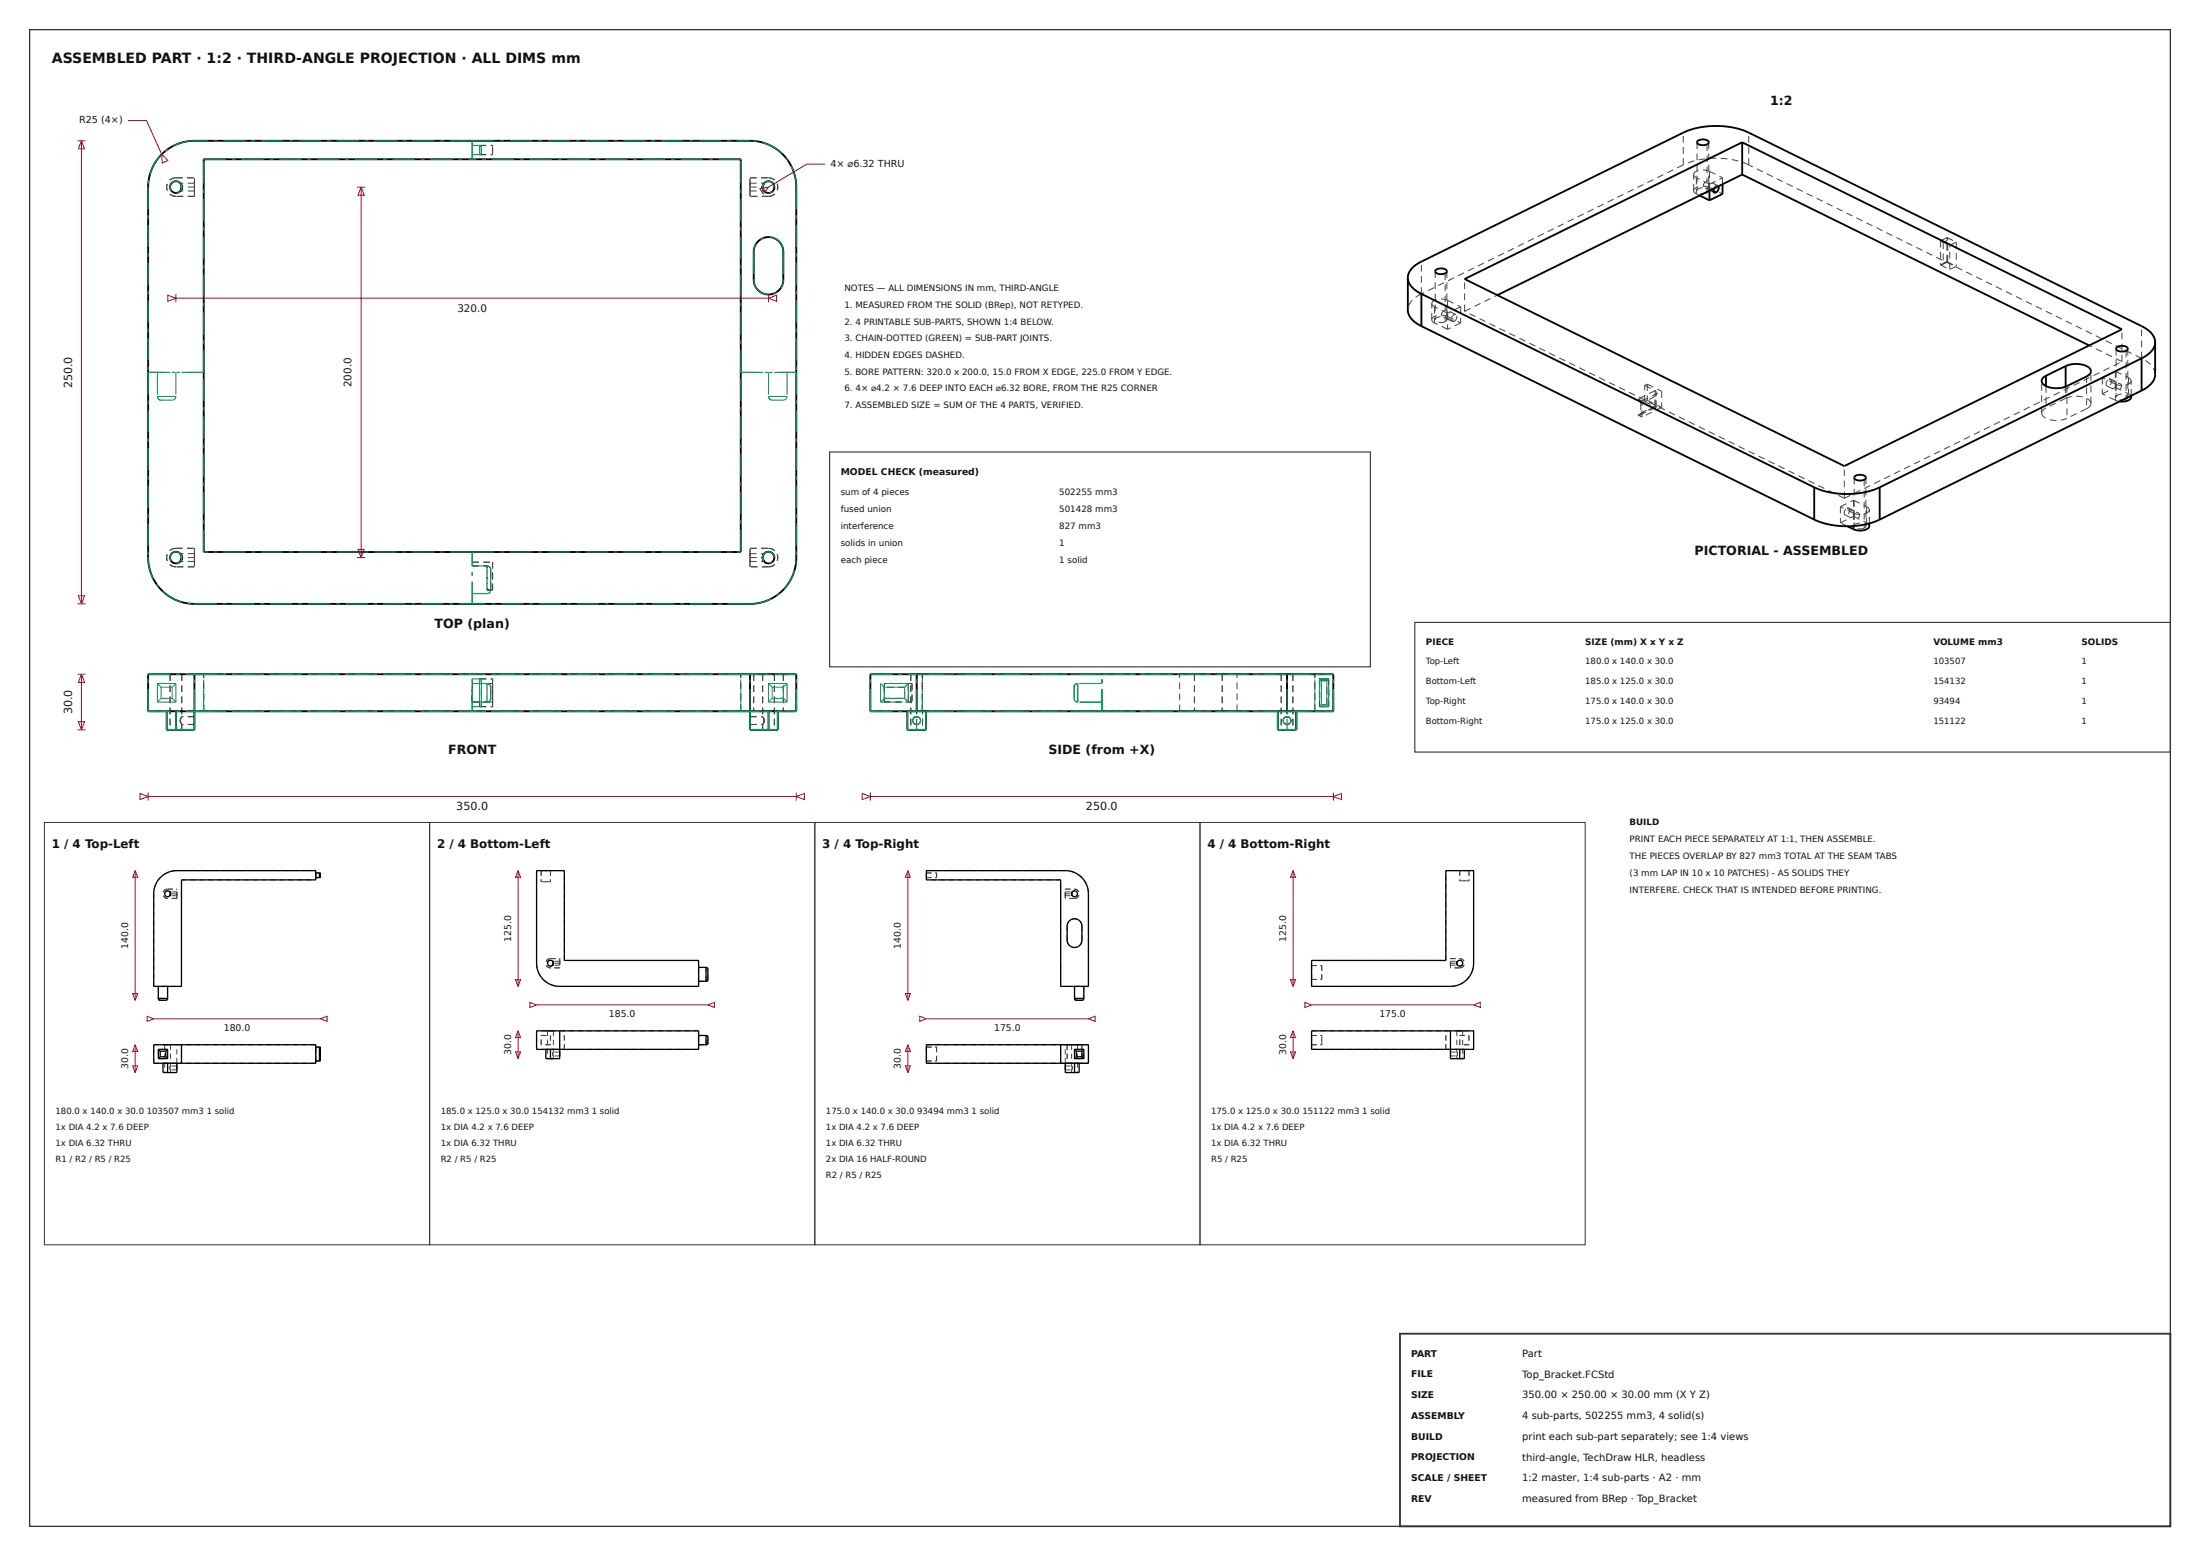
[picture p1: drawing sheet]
<svg xmlns="http://www.w3.org/2000/svg" width="594mm" height="420mm" viewBox="0 0 594 420" stroke-linecap="round" stroke-linejoin="round" font-family="sans-serif">
<g fill="none" stroke="#444" stroke-width=".27" stroke-dasharray="1.8 1.2" stroke-linecap="butt">
<path d="M52.5 38a12.5 12.5 0 0 0-12.5 12.5M129.5 39.2l.4 .2 .1 .3M129.5 39.2v2.5M129.5 39.2h3.5M130 39.7v1.5M133 39.2v2.5M202.5 38h-150M458.2 38.4v13.1M460.9 39v9.9M461.4 38.4v13.1M40 50.5v100M47.5 48h5"/>
<path d="M47.5 53a2.5 2.5 0 0 1-2.5-2.5 2.5 2.5 0 0 1 2.5-2.5M48.7 49.5v-.1M49 49.9l-.2-.2M49.1 50.5a1.58 1.58 0 0 1-2.3 1.4 1.58 1.58 0 0 1-.2-2.7 1.58 1.58 0 0 1 2.5 1v.3M52.5 53h-5M52.5 53v-5M52.5 50.5v-1.1M52.5 49.4v2.1M52.5 51.5v-1M52.5 50.5h-3.4M52.5 49.4h-3.8M52.5 51.5h-3.8"/>
<path d="M129.5 41.7l.3-.1 .2-.4M129.5 41.7h3.5M129.5 41.7v-2.5M130 41.2v-1.5M133 41.7v-2.5M200 43h-145M202.5 48h5M202.5 53v-5M202.5 50.5v-1.1M202.5 49.4v2.1M202.5 51.5v-1M202.5 50.5h3.4"/>
<path d="M202.5 51.5h3.8M202.5 49.4h3.8M206 50.1l-.1 .2M206.2 51.3l.1 .2M207.5 53h-5M207.5 48a2.5 2.5 0 0 1 2.5 2.5 2.5 2.5 0 0 1-2.5 2.5M209.1 50.5a1.58 1.58 0 0 1-2.3 1.4 1.58 1.58 0 0 1-.2-2.7 1.58 1.58 0 0 1 2.5 1v.3M215 50.5a12.5 12.5 0 0 0-12.5-12.5M215 50.5v100M454.5 44.5l-70.7 34.8M454.5 44.5v-8.7M457.3 47.1a2.78 2.78 0 0 1 3.1-1.2l1.1 .3"/>
<path d="M457.3 51.5a2.78 2.78 0 0 1 3.1-1.2l1.1 .3M457.3 51.5v-4.4M458 48l-.5-.4-.2-.5M458 52.3l-.5-.4-.2-.4M458 48v4.3M458.2 51.5a1.99 1.99 0 0 1 3.2 0M458.9 52.8l-.9-.5M460.3 50.7l.6 .1M460.9 52l-1.7 .2-.7-.3-.3-.4M460.9 50.8l.4-.7v-1.2M460.9 50.8v1.2M460.9 48.9l-1 1v.4l.4 .4"/>
<path d="M461.3 48.9h-.4M461.4 51.5l-.5 .5M461.5 49.7l-3.5-1.7M461.5 49.7l3.6-1.7M461.5 46.2l3.6 1.8M461.5 49.7v1.8M461.5 50.6l3.6 1.7M461.5 46.2v4.4M462.6 51.6l-1.7-.8M462.9 52l-2.6-1.3M463.8 50.1l-.6 .1-.5 .7M463.8 50.1l-2.5-1.2"/>
<path d="M464 50.3l-.2-.2M465.1 48v1.7M472.2 44.5a22.6 22.6 0 0 0-17.7 0M472.2 44.5v-8.7M203.5 68v7.5M203.5 75.5a4 4 0 0 0 4 4 4 4 0 0 0 4-4M211.5 68a4 4 0 0 0-4-4 4 4 0 0 0-4 4M211.5 68v7.5M383.8 79.3l-1.7 1.1-1.1 1a3.6 3.6 0 0 0-.9 2.3M383.8 79.3v-8.7M387.5 73.2v13.1M390.2 73.8v9.9"/>
<path d="M390.6 73.2v13.1M523.9 65l.8 .4M523.9 65l2.5 1.2M523.9 65v6.5M523.9 71.5h.3M523.9 71.5l1.8-.8M523.9 71.5l2.5 1.2M524.2 71.5l.5-.4M524.2 71.5l1.7-.8M524.7 65.4v5.7M524.7 71.1l1-.5M525.7 64.1l.2 .3"/>
<path d="M525.7 64.1l-1.8 .9M525.7 70.7h.2M525.7 70.7v-6.6M525.7 64.1l2.5 1.2M525.7 70.7l2.5 1.2M525.7 64.9l-1 .5M525.7 70.6v-5.7M525.9 64.4l-.2 .5M525.9 70.7l-.2-.1M525.9 70.7v-6.3M526.4 66.2l1.8-.9M526.4 72.7v-6.5"/>
<path d="M528.2 65.3v6.6M528.2 71.9l-1.8 .8M386.6 81.9a2.78 2.78 0 0 1 3-1.2l1.2 .4M386.6 86.3a2.78 2.78 0 0 1 3-1.2l1.2 .3M386.6 86.3v-4.4M387.3 82.8l-.5-.4-.2-.5M387.3 87.2l-.5-.4-.2-.5M387.3 82.8v4.4M387.5 86.3a1.99 1.99 0 0 1 3.1 0M389.6 85.6h.6M390.2 86.8l-.8 .2h-1l-.7-.3-.2-.4M390.2 85.6v1.2"/>
<path d="M390.2 83.7l-1 1v.5l.4 .4M390.2 85.6l.4-.7-.1-1.2M390.5 83.7h-.3M390.6 86.3l-.4 .5M390.8 84.5l-3.5-1.7M390.8 81.1l3.6 1.7M390.8 84.5v4.4M390.8 88.9l-3.5-1.7M390.8 85.4l3.6 1.8M390.8 81.1v4.3M392.1 86.8h.5M392.1 86.8l-2.5-1.2"/>
<path d="M392.6 86.8l.7-1v-.6l-.2-.3M392.6 86.8l-2.4-1.2M393.1 84.9l-.6 .1-.5 .5-.1 .8 .2 .5M393.1 84.9l-2.6-1.2M394.4 82.8l-3.6 1.7M394.4 82.8v4.4M394.4 87.2l-3.6 1.7M395.4 84l8.9-4.3M395.4 84v-8.7M571.3 94.1v13.1M572.9 97.6l-8.8-4.4M572.9 97.6v-8.7"/>
<path d="M574 94.7v13M574.5 94.1v13.1M578.2 96.7v-8.7M578.2 96.7l-106-52.2M442.3 112l4.6-2.2M442.3 112l1 .6M442.3 107.7l1 .5M442.7 112.1l-.4-.1M442.7 112.1l4.5-2.2M443 111.5l-.3 .6M443 108.9v2.6M443 108.9l-.2-.7-.5-.5"/>
<path d="M443 111.5l3.9-1.9M443.3 108.2l5.3-2.6M443.3 112.6v-4.4M444 108.4v-4.4M444 104l.8-.3M444 108.4l2.9 1.4M444 104l2.9 1.4M444.8 108l-.8 .4M444.8 103.7v4.3M444.8 108l3.8 2M444.8 103.7l3.8 1.9M446.9 105.4l-4.6 2.3"/>
<path d="M446.9 109.8l.3 .1M446.9 105.4l.3 .6M446.9 109.8v-4.4M446.9 109.6v-2.6M446.9 107l-3.9 1.9M447.2 109.9l-.3-.3M447.2 106l-.3 1M447.2 109.9v-3.9M448.6 110l-5.3 2.6M448.6 105.6v4.4M551.2 111.5a3.3 3.3 0 0 0 3.2 1.9h2l1.7-.5M551.2 111.5v-8.7"/>
<path d="M552.4 110.1l-.9 .7-.3 .7M552.4 104.2v5.9M557.7 107.5l-5.3 2.6M557.7 104.4v3.1M558.1 104.2v8.7M563.4 110.3l.8-.6 .3-.8M563.4 110.3l-5.3 2.6M563.4 101.6v8.7M564.5 108.9a3.4 3.4 0 0 0-3.3-1.9l-2 .1-1.5 .4M564.5 108.9v-8.7M567.6 101.9l3.5-1.7M567.6 101.9v4.4"/>
<path d="M567.6 106.3l3.5-1.7M568.9 104.2l-.2-.3v-.6l.7-1M568.9 104.2l2.5 1.2M569.4 102.3h.4M569.4 102.3l2.4 1.2M569.8 102.3l.3 .5-.1 .7-.6 .6-.5 .1M569.8 102.3l2.6 1.3M571.1 100.2l3.6 1.7M571.1 103.7l-3.5-1.8M571.1 100.2v4.4M571.1 104.6l3.6 1.7M571.1 108l-3.5-1.7"/>
<path d="M571.1 103.7v4.3M571.3 107.2a1.99 1.99 0 0 1 3.2 0M571.4 105.4v-1.2l.4-.7M571.8 103.5l.6 .1M572.3 108.4l-1.2-.4M572.4 103.6a1.07 1.07 0 0 1 .2 1.1 1.07 1.07 0 0 1-1 .7h-.2M574 107.7l-1.7 .2-.7-.3-.3-.4M574.5 107.2l-.5 .5M574.7 101.9l.5 .4 .2 .5M574.7 106.3l.5 .4 .2 .5M574.7 101.9v4.4M575.4 102.8a2.78 2.78 0 0 1-3.1 1.2l-1.2-.3"/>
<path d="M575.4 106.8v-4M581.9 101.1a5.6 5.6 0 0 0-3.7-4.4M496.9 136.8l3.5-1.8M496.9 136.8v4.3M498 134.5l-102.6-50.5M498 134.5l74.9-36.9M498 134.5v-8.7M498.2 139l-.2-.3v-.6l.7-.9M498.2 139l2.5 1.3M498.7 137.2l.4-.1M498.7 137.2l2.4 1.1M499.1 137.1l.3 .6-.2 .7-.5 .5-.5 .1"/>
<path d="M499.1 137.1l2.6 1.3M500.4 135l3.6 1.8M500.4 138.5l-3.5-1.7M500.4 135v4.4M500.4 139.4l3.6 1.7M500.4 138.5v3.5M500.6 128.9v13.1M501.1 138.3l.6 .1M501.7 138.4a1.07 1.07 0 0 1 .2 1.1 1.07 1.07 0 0 1-1 .7l-.2 .1M503.3 129.5v13M503.8 128.9v13.1M504 136.8l.5 .4 .2 .4"/>
<path d="M504 136.8v4.3M504.7 137.6a2.78 2.78 0 0 1-3.1 1.2l-1.2-.3M40 150.5a12.5 12.5 0 0 0 12.5 12.5M47.5 148h5M47.5 153a2.5 2.5 0 0 1-2.5-2.5 2.5 2.5 0 0 1 2.5-2.5M48.7 149.5v-.1M49 149.9l-.2-.2M49.1 150.5a1.58 1.58 0 0 1-2.3 1.4 1.58 1.58 0 0 1-.2-2.7 1.58 1.58 0 0 1 2.5 1v.3M52.5 153h-5M52.5 148v5M52.5 150.5v-1.1M52.5 149.4v2.1"/>
<path d="M52.5 151.5v-1M52.5 150.5h-3.4M52.5 149.4h-3.8M52.5 151.5h-3.8M55 149v-106M127.5 151.7v1M127.5 152.7v-1M127.5 152.7h4M127.5 151.7h5.5M131.5 159.2v-6.5M131.5 159.2h1.5M131.5 152.7v6.5"/>
<path d="M131.5 152.7l.7 .3 .3 .7M132.5 159.2h-1M132.5 159.2v-5.5M132.5 153.7v5.5M133 151.7v7.5M133 159.2v-7.5M200 149h-145M200 149v-106M202.5 148h5M202.5 153v-5M202.5 150.5v-1.1M202.5 149.4v2.1"/>
<path d="M202.5 151.5v-1M202.5 150.5h3.4M202.5 151.5h3.8M202.5 149.4h3.8M206.3 149.4l-.4 1.1 .4 1M207.5 153h-5M207.5 148a2.5 2.5 0 0 1 2.5 2.5 2.5 2.5 0 0 1-2.5 2.5M209.1 150.5a1.58 1.58 0 0 1-2.3 1.4 1.58 1.58 0 0 1-.2-2.7 1.58 1.58 0 0 1 2.5 1v.3M496.9 141.1l3.5-1.7M498.8 142l-1.9-.9M500.6 142a1.99 1.99 0 0 1 3.2 0M500.7 140.3v-1.2l.4-.8"/>
<path d="M503.3 142.5l-.7 .2h-1l-.7-.3-.3-.4M503.8 142l-.5 .5M504 141.1l.5 .4 .2 .5M504.7 141.3v-3.7M202.5 163a12.5 12.5 0 0 0 12.5-12.5M202.5 163h-150M40 192v-10M45 192h2.5M45 197h2.5M45 197v-5M45.9 197h3.2M45.9 182h3.2"/>
<path d="M45.9 182v15M47.5 192h5M47.5 192h-2.5M47.5 197h5M47.5 197h-2.5M47.5 192v5M49.1 197h-3.2M49.1 195.5v1.5M49.1 193.4l-.4 1.1 .4 1M49.1 182v11.4M49.1 182h-3.2M49.1 195.5l-.4-1 .4-1.1"/>
<path d="M52.5 192h-12.5M52.5 192h-5M52.5 192v-10M52.5 182h-12.5M52.5 192v5M52.5 195.5v-2.1M52.5 193.4v2.1M52.5 195.5h-3.4M52.5 197h-5M52.5 182h150M52.5 193.4h-3.4M55 182h145"/>
<path d="M55 192v-10M127.5 189.5v-5M127.5 184.5v5M127.5 189.5h4M127.5 184.5h4M127.5 189.5h5.5M127.5 184.5h5.5M129.5 183.2l.3 .2 .2 .3M129.5 190.7l.4-.1 .1-.4M129.5 190.7v-7.5M129.5 183.2h3.5M129.5 183.2v7.5"/>
<path d="M129.5 190.7h3.5M130 190.2v-6.5M130 183.7v6.5M131.5 189.5h1.5M131.5 184.5h1.5M131.5 189.5l.7-.3 .3-.7M131.5 184.5l.7 .3 .3 .7M131.5 189.5v-5M132.5 188.5v-3M132.5 188.5l-.3 .7-.7 .3M132.5 185.5v3M132.5 185.5l-.3-.7-.7-.3"/>
<path d="M133 183.2v7.5M133 190.7v-7.5M133 184.5v5M133 189.5v-5M200 192h-145M200 192v-10M202.5 192v-10M202.5 192h-150M202.5 192h5M202.5 192v5M202.5 197h5M202.5 193.4v2.1"/>
<path d="M202.5 195.5v-2.1M202.5 193.4h3.4M202.5 195.5h3.4M203.5 192h8M203.5 182v10M203.5 182h8M205.9 197h3.2M205.9 182h3.2M205.9 193.4l.4 1.1-.4 1M205.9 195.5l.4-1-.4-1.1M205.9 182v11.4M205.9 195.5v1.5"/>
<path d="M207.5 192h-5M207.5 192h2.5M207.5 197h2.5M207.5 197h-5M207.5 192v5M209.1 197h-3.2M209.1 182v15M209.1 182h-3.2M210 192h-2.5M210 197h-2.5M210 197v-5M211.5 192h-8"/>
<path d="M211.5 182h-8M211.5 182v10M215 192v-10M215 192h-12.5M215 182h-12.5M235 192v-10M238.7 189.5h6.5M238.7 184.5h7.5M238.7 188.5v1M238.7 185.5v3M238.7 185.5v-1M238.7 189.5v-5"/>
<path d="M238.7 188.5h5.5M244.2 188.5v-3M244.2 185.5h-5.5M245 192h5M245 192v5M245 197h5M245.2 189.5v-5M245.2 184.5h1M245.2 184.5h-6.5M245.2 189.5l-1-1M245.2 184.5l-1 1M245.9 197h3.2"/>
<path d="M245.9 182h1.6M245.9 182v15M246.2 189.5h-1M246.2 184.5v5M246.2 189.5h-7.5M247.5 192h-12.5M247.5 192v-10M247.5 182h-12.5M247.5 195.5a1.05 1.05 0 0 0 .9-1.5 1.05 1.05 0 0 0-1.8-.1 1.05 1.05 0 0 0 .7 1.6h.2M247.5 197h-1.6M247.5 195.5v1.5M247.5 193.4a1.05 1.05 0 0 0-1.1 1.1 1.05 1.05 0 0 0 1.1 1"/>
<path d="M247.5 182v11.4M247.5 182h1.6M247.5 195.5a1.05 1.05 0 0 0 1-1 1.05 1.05 0 0 0-1-1.1M247.5 193.4a1.05 1.05 0 0 1 .9 1.6 1.05 1.05 0 0 1-1.8 .1 1.05 1.05 0 0 1 .7-1.6l.2-.1M247.5 182v15M249 192h106M249 182h106M249 192v-10M249.1 197h-1.6M249.1 182h-3.2M249.1 182v15M250 192h-5"/>
<path d="M250 192v5M250 197h-5M318.5 192h4M318.5 182h4M318.5 192v-10M322.5 192h-4M322.5 182h-4M322.5 182v10M330 192h4M330 192h-7.5M330 182h4M330 182h-7.5"/>
<path d="M330 182v10M334 192h-4M334 182h-4M334 192v-10M345 192h5M345 192v5M345 197h5M345.9 197h3.2M345.9 182h1.6M345.9 182v15M347.5 192h-100M347.5 192v-10"/>
<path d="M347.5 182h-100M347.5 195.5a1.05 1.05 0 0 0 .9-1.5 1.05 1.05 0 0 0-1.8-.1 1.05 1.05 0 0 0 .7 1.6h.2M347.5 197h-1.6M347.5 182v11.4M347.5 195.5a1.05 1.05 0 0 0 1-1 1.05 1.05 0 0 0-1-1.1M347.5 195.5v1.5M347.5 193.4a1.05 1.05 0 0 0-1.1 1.1 1.05 1.05 0 0 0 1.1 1M347.5 182h1.6M347.5 193.4a1.05 1.05 0 0 1 .9 1.6 1.05 1.05 0 0 1-1.8 .1 1.05 1.05 0 0 1 .7-1.6l.2-.1M347.5 182v15M349.1 197h-1.6M349.1 182h-3.2"/>
<path d="M349.1 182v15M350 192h-5M350 192v5M355 192v-10M356.2 183.2l.5 .5M356.2 183.2h2.5M356.2 183.2v7.5M356.2 190.7l.5-.5M356.2 190.7h2.5M356.2 190.7v-7.5M356.7 183.7v6.5M356.7 190.2h1.5"/>
<path d="M358.2 183.7h-1.5M358.2 190.2v-6.5M358.7 183.2l-.5 .5M358.7 183.2h-2.5M358.7 190.7l-.5-.5M358.7 190.7v-7.5M358.7 183.2v7.5M358.7 190.7h-2.5M360 192h-12.5M360 192v-10M360 182h-12.5"/>
</g>
<g fill="none" stroke="#000" stroke-width=".5">
<path d="M458.4 38.1l.7-.4h1a.91 .91 0 0 1 1.2 .9l-.8 .5h-1.4a.71 .71 0 0 1-.7-1zM470.4 38.4v8.7M43.5 41.8a12.5 12.5 0 0 1 9-3.8h150a12.5 12.5 0 0 1 12.5 12.5v100a12.5 12.5 0 0 1-12.5 12.5h-150a12.5 12.5 0 0 1-12.5-12.5v-100a12.5 12.5 0 0 1 3.5-8.7zM48.7 49.4l.4 1.1M48.7 49.5l.1 .2M49 49.9l.1 .6M49.1 50.5l-.4 1 .3-.5M49.1 50.5l-.1 .5M55 43h145v106h-145zM205.9 50.3l.3 1M206 50.1l.3-.7-.4 1.1 .4 1M458.9 52.8l2.6 1.3"/>
<path d="M461.5 51.5v2.6M462.6 51.6l.7 .3M462.7 50.9v.9l.6 .1M464 50.3l-.1 .9-.6 .7M465.1 49.7v2.6l-3.6 1.8M470.4 47.1l-66.1 32.6M470.4 47.1l93.7 46.1M204.7 65.1a4 4 0 0 1 4.4-.8 4 4 0 0 1 2.4 3.7v7.5a4 4 0 0 1-4 4 4 4 0 0 1-4-4v-7.5a4 4 0 0 1 1.2-2.9zM380.1 75a5.6 5.6 0 0 1 3.7-4.4l70.7-34.8a22.6 22.6 0 0 1 17.7 0l106.2 52.3 1.5 1 1.1 1a3.6 3.6 0 0 1 .9 2.3M380.1 75v8.7a5.6 5.6 0 0 0 3.7 4.3M380.1 75a5.6 5.6 0 0 0 3.7 4.3M383.8 79.3v8.7"/>
<path d="M383.8 79.3l106 52.2M387.7 72.9l.6-.4h1.1a.88 .88 0 0 1 1.2 1l-.9 .4h-1.4a.72 .72 0 0 1-.6-1zM395.4 75.3l75-36.9 102.5 50.5-74.9 36.9zM383.8 88l106 52.2M557.7 98.8l1.5-.5 1.6-.1a4 4 0 0 1 3.7 1.8l-.2 .8-.9 .8-5.7 2.8-2.7 .4a4 4 0 0 1-3.7-1.8l.2-.9 .9-.7M557.7 98.8l-5.3 2.6M557.7 98.8v5.6M571.5 93.8l.8-.4h1a.9 .9 0 0 1 1.1 .9l-.9 .5h-1.3a.72 .72 0 0 1-.7-1zM578.2 96.7v8.7M578.2 96.7l-70.7 34.8M581.9 92.4v8.7a5.6 5.6 0 0 1-3.7 4.3M581.9 92.4a5.6 5.6 0 0 1-3.7 4.3"/>
<path d="M552.4 101.4v2.8M575.4 106.8v.4a2.71 2.71 0 0 1-2.9 1.2h-.2M578.2 105.4l-70.7 34.8M489.8 131.5a22.6 22.6 0 0 0 17.7 0M489.8 131.5v8.7M500.8 128.6l.7-.4h1a.9 .9 0 0 1 1.2 .9l-.9 .6-1.3-.1a.72 .72 0 0 1-.7-1zM507.5 131.5v8.7M48.7 149.4l.4 1.1M48.7 149.5l.1 .2M49 149.9l.1 .6M49.1 150.5l-.4 1 .3-.5M49.1 150.5l-.1 .5"/>
<path d="M206.3 149.4l-.4 1.1 .4 1M489.8 140.2a22.6 22.6 0 0 0 17.7 0M498.8 142l1.6 .9M500.4 142v.9M504.7 141.3v.7a2.77 2.77 0 0 1-3.1 1.2l-1.2-.3M40 182h175v10h-175zM47.5 192v5M52.5 182v15h-7.5v-5M202.5 182v15h7.5v-5M207.5 192v5M235 182h125v10h-125zM245 192v5h5v-5"/>
<path d="M247.5 182v10M345 192v5h5v-5M347.5 182v10"/>
<circle cx="47.5" cy="50.5" r="1.58"/>
<circle cx="207.5" cy="50.5" r="1.58"/>
<circle cx="47.5" cy="150.5" r="1.58"/>
<circle cx="207.5" cy="150.5" r="1.58"/>
</g>
<g fill="none" stroke="#0a6" stroke-width=".27" stroke-dasharray="6 1.6 1 1.6" stroke-linecap="butt">
<path d="M52.5 38a12.5 12.5 0 0 0-12.5 12.5M127.5 38h-75M127.5 39.2h2M127.5 38h75M129.5 39.2l.4 .2 .1 .3M129.5 39.2v2.5M130 39.7v1.5M40 50.5v50M48.7 49.4l.4 1.1M48.7 51.5l.3-.5M48.8 49.7l-.1-.2M49 51v-.1"/>
<path d="M49 50.9l.1-.4M49.1 50.5a1.58 1.58 0 0 0-2.3-1.4 1.58 1.58 0 0 0-.2 2.7 1.58 1.58 0 0 0 2.5-1v-.3M49.1 50.5l-.1-.6M49.1 50.5l-.4 1M55 43h72.5M127.5 43v-5M127.5 41.7h2M129.5 41.7l.3-.1 .2-.4M200 43h-72.5M205.9 50.5l.4-1.1M205.9 50.3l.1 .7M206 51l.2 .3"/>
<path d="M206.3 49.4l-.3 .7M206.3 51.5l-.4-1M209.1 50.5a1.58 1.58 0 0 0-2.3-1.4 1.58 1.58 0 0 0-.2 2.7 1.58 1.58 0 0 0 2.5-1v-.3M215 50.5v50M215 50.5a12.5 12.5 0 0 0-12.5-12.5M203.5 68v7.5M203.5 75.5a4 4 0 0 0 4 4 4 4 0 0 0 4-4M211.5 68a4 4 0 0 0-4-4 4 4 0 0 0-4 4M211.5 68v7.5M40 100.5h15M40 100.5v50M42.5 100.5v6.5"/>
<path d="M42.5 107l.3 .7 .7 .3M46.5 108h-3M47.5 100.5v6.5M47.5 107l-.3 .7-.7 .3M47.5 107h-5M55 100.5v-57.5M55 100.5h-15M200 100.5v-57.5M200 100.5h15M207.5 100.5v6.5M207.5 107l.3 .7 .7 .3M211.5 108h-3"/>
<path d="M212.5 100.5v6.5M212.5 107l-.3 .7-.7 .3M212.5 107h-5M215 100.5h-15M215 100.5v50M40 150.5a12.5 12.5 0 0 0 12.5 12.5M48.7 151.5l.3-.5M48.7 149.4l.4 1.1M48.8 149.7l-.1-.2M49 151v-.1M49 150.9l.1-.4M49.1 150.5a1.58 1.58 0 0 0-2.3-1.4 1.58 1.58 0 0 0-.2 2.7 1.58 1.58 0 0 0 2.5-1v-.3"/>
<path d="M49.1 150.5l-.4 1M49.1 150.5l-.1-.6M55 149v-48.5M127.5 152.7h4M127.5 149h-72.5M127.5 149h72.5M131.5 152.7l.7 .3 .3 .7M131.5 152.7v7.5M132.5 153.7v5.5M200 149v-48.5M205.9 150.5l.4-1.1M206.3 151.5l-.4-1"/>
<path d="M209.1 150.5a1.58 1.58 0 0 0-2.3-1.4 1.58 1.58 0 0 0-.2 2.7 1.58 1.58 0 0 0 2.5-1v-.3M52.5 163h75M127.5 160.2h4M127.5 163v-14M131.5 160.2l.7-.2 .3-.8M202.5 163h-75M202.5 163a12.5 12.5 0 0 0 12.5-12.5M40 192v-10M40 192h15M40 182h15M40 192h12.5M40 182h12.5"/>
<path d="M42.5 184.5l1 1M42.5 184.5v5M42.5 189.5h5M42.5 189.5l1-1M43.5 185.5v3M43.5 188.5h3M45 197v-5M46.5 185.5h-3M46.5 188.5v-3M47.5 184.5h-5M47.5 189.5v-5M47.5 184.5l-1 1"/>
<path d="M47.5 189.5l-1-1M47.5 197h-2.5M47.5 192v5M52.5 192v5M52.5 197h-5M52.5 192h75M52.5 182h75M52.5 192v-10M55 192v-10M55 192h72.5M55 182h72.5M127.5 192v-10"/>
<path d="M127.5 183.2h2M127.5 190.7h2M127.5 184.5h4M127.5 189.5h4M129.5 183.2l.3 .2 .2 .3M129.5 190.7l.4-.1 .1-.4M129.5 183.2v7.5M130 183.7v6.5M131.5 184.5l.7 .3 .3 .7M131.5 189.5l.7-.3 .3-.7M131.5 184.5v5M132.5 185.5v3"/>
<path d="M200 192v-10M200 192h-72.5M200 182h-72.5M202.5 192v5M202.5 192h-75M202.5 182h-75M202.5 192h12.5M202.5 182h12.5M202.5 192v-10M207.5 184.5v5M207.5 184.5l1 1M207.5 189.5l1-1"/>
<path d="M207.5 189.5h5M207.5 197h-5M207.5 192v5M208.5 185.5v3M208.5 188.5h3M210 197h-2.5M210 197v-5M211.5 185.5h-3M211.5 188.5v-3M212.5 184.5h-5M212.5 189.5v-5M212.5 184.5l-1 1"/>
<path d="M212.5 189.5l-1-1M215 192v-10M215 192h-15M215 182h-15M235 192v-10M235 192h14M235 182h14M235 192h12.5M235 182h12.5M237.7 184.5l1 1M237.7 184.5v5M237.7 189.5h7.5"/>
<path d="M237.7 189.5l1-1M238.7 185.5v3M238.7 188.5h5.5M244.2 185.5h-5.5M244.2 188.5v-3M245 192v5M245.2 184.5h-7.5M245.2 189.5v-5M245.2 184.5l-1 1M245.2 189.5l-1-1M247.5 195.5a1.05 1.05 0 0 0 .9-1.5 1.05 1.05 0 0 0-1.8-.1 1.05 1.05 0 0 0 .7 1.6h.2M247.5 193.4a1.05 1.05 0 0 0-1.1 1.1 1.05 1.05 0 0 0 1.1 1"/>
<path d="M247.5 195.5a1.05 1.05 0 0 0 1-1 1.05 1.05 0 0 0-1-1.1M247.5 192v-10M249 192v-10M249 192h48.5M249 182h48.5M250 192v5M250 197h-5M290 188.5v-3M291 184.5l-.7 .3-.3 .7M291 189.5l-.7-.3-.3-.7M291 189.5v-5M297.5 184.5h-6.5"/>
<path d="M297.5 189.5h-6.5M297.5 192v-10M297.5 192h57.5M297.5 182h57.5M297.5 192h-50M297.5 182h-50M345 192v5M345 197h5M347.5 195.5a1.05 1.05 0 0 0 .9-1.5 1.05 1.05 0 0 0-1.8-.1 1.05 1.05 0 0 0 .7 1.6h.2M347.5 195.5a1.05 1.05 0 0 0 1-1 1.05 1.05 0 0 0-1-1.1M347.5 193.4a1.05 1.05 0 0 0-1.1 1.1 1.05 1.05 0 0 0 1.1 1M347.5 192h-50"/>
<path d="M347.5 182h-50M347.5 192h12.5M347.5 182h12.5M347.5 192v-10M350 192v5M350 197h-5M355 192h5M355 182h5M355 192v-10M356.2 190.7h2.5M356.2 183.2v7.5M356.2 183.2l.5 .5"/>
<path d="M356.2 190.7l.5-.5M356.7 190.2h1.5M356.7 183.7v6.5M358.2 183.7h-1.5M358.2 190.2v-6.5M358.7 183.2h-2.5M358.7 190.7v-7.5M358.7 183.2l-.5 .5M358.7 190.7l-.5-.5M360 192v-10"/>
</g>
<g fill="none" stroke="#a01020" stroke-width=".27">
<path d="M20.9 38h2.2M22 38l.8 2.2h-1.6zM22 38v125M34.6 32.5h5l4.1 9.2M43.7 41.7l1.6 1.6-1.5 .7zM96.4 50.5h2.2M97.5 50.5l.8 2.2h-1.6zM97.5 50.5v100M205.2 50.9l2.3-.4-1.5 1.8zM222.8 44.3h-5l-10.3 6.2M45.3 79.7l2.2 .8-2.2 .8zM47.5 79.4v2.2"/>
<path d="M207.5 79.4v2.2M47.5 80.5h160M207.5 80.5l2.2-.8v1.6zM96.4 150.5h2.2M96.7 148.3h1.6l-.8 2.2zM20.9 163h2.2M21.2 160.8h1.6l-.8 2.2zM20.9 182h2.2M20.9 197h2.2M21.2 194.8h1.6l-.8 2.2zM22 182l.8 2.2h-1.6zM22 182v15"/>
<path d="M37.8 214.2l2.2 .8-2.2 .8zM40 215h175M40 213.9v2.2M215 215l2.2-.8v1.6zM215 213.9v2.2M232.8 214.2l2.2 .8-2.2 .8zM235 215h125M235 213.9v2.2M360 215l2.2-.8v1.6zM360 213.9v2.2M36.5 235l.7 1.8h-1.4zM36.5 235v35"/>
<path d="M139.9 235l.7 1.8h-1.4zM139.9 235v31.2M245.1 235l.7 1.8h-1.4zM245.1 235v35M349.1 235l.7 1.8h-1.4zM349.1 235v31.2M35.8 268.2h1.4l-.7 1.8zM39.7 274.3l1.8 .7-1.8 .7zM41.5 275h45M86.5 275l1.8-.7v1.4zM139.2 264.4h1.4l-.7 1.8zM139.9 278.2l.7 1.8h-1.4z"/>
<path d="M139.9 278.2v7.5M143.1 270.6l1.8 .6-1.8 .7zM144.9 271.2h46.2M191.1 271.2l1.8-.6v1.3zM244.4 268.2h1.4l-.7 1.8zM248.3 274.3l1.8 .7-1.8 .7zM250.1 275h43.8M293.9 275l1.8-.7v1.4zM348.4 264.4h1.4l-.7 1.8zM349.1 278.2l.7 1.8h-1.4zM349.1 278.2v7.5M352.3 270.6l1.8 .6-1.8 .7z"/>
<path d="M354.1 271.2h43.8M397.9 271.2l1.8-.6v1.3zM35.8 287.7h1.4l-.7 1.8zM36.5 282l.7 1.8h-1.4zM36.5 282v7.5M139.2 283.9h1.4l-.7 1.8zM244.4 287.7h1.4l-.7 1.8zM245.1 282l.7 1.8h-1.4zM245.1 282v7.5M348.4 283.9h1.4l-.7 1.8z"/>
</g>
<path d="M12 222h104v114h-104zM116 222h104v114h-104zM220 222h104v114h-104zM324 222h104v114h-104z" fill="none" stroke="#333" stroke-width=".27"/>
<g fill="none" stroke="#444" stroke-width=".27" stroke-dasharray="1.4 1" stroke-linecap="butt">
<path d="M45.2 240h2.5M47.7 235a6.2 6.2 0 0 0-6.2 6.2M49 237.5h36.2M85.2 235h-37.5M85.2 237.5v-2.5M85.2 235.6v1.3M85.2 236.9v-1.3M85.2 235.6h1M85.2 236.9h1M86.2 236.9v-1.3M86.5 236.6v-.7M144.9 235v25"/>
<path d="M146.1 235h2.5M146.1 235v3M146.1 238h2.5M148.6 235h-2.5M148.6 235v3M148.6 238h-2.5M152.4 235h-7.5M250.1 235h37.5M250.1 237.5v-2.5M250.1 235.6v1.3M250.1 236.9v-1.3M250.1 235.6h2.8"/>
<path d="M250.1 236.9h2.8M252.9 235.6v1.3M252.9 236.9v-1.3M286.4 237.5h-36.3M287.6 240h2.5M290.1 240a1.25 1.25 0 0 1 1.3 1.2 1.25 1.25 0 0 1-1.3 1.3M390.4 235h7.5M394.1 235h2.5M394.1 235v2.7M394.1 237.7h2.5M396.6 235h-2.5M396.6 235v2.7"/>
<path d="M396.6 237.7h-2.5M397.9 235v25M41.5 241.2v25M45.2 242.5a1.25 1.25 0 0 1-1.2-1.3 1.25 1.25 0 0 1 1.2-1.2M45.9 240.7h-.1M46 241l-.1-.2M46 241.2a.79 .79 0 0 1-1.1 .7 .79 .79 0 0 1-.1-1.3 .79 .79 0 0 1 1.2 .5v.1M47.7 242.5h-2.5M47.7 242.5v-2.5M47.7 241.2v-.5M47.7 240.7v1.1M47.7 241.8v-.6"/>
<path d="M47.7 241.2h-1.7M47.7 240.7h-1.9M47.7 241.8h-1.9M144.9 260a6.2 6.2 0 0 0 6.2 6.2M148.6 258.7h2.5M149.4 259.7l-.1-.1M149.4 260a.79 .79 0 0 1-1.1 .7 .79 .79 0 0 1-.1-1.3 .79 .79 0 0 1 1.2 .5v.1M151.1 258.7v2.5M151.1 260v-.5M151.1 259.5v1M151.1 260h-1.7M151.1 259.5h-1.9"/>
<path d="M152.4 259.2v-24.2M188.6 259.2h-36.2M287.6 242.5v-2.5M287.6 241.2v-.5M287.6 240.7v1.1M287.6 241.8v-.6M287.6 241.2h1.7M287.6 241.8h1.9M287.6 240.7h1.9M288.1 250v3.7M288.1 253.7a2 2 0 0 0 2 2 2 2 0 0 0 2-2M289.4 241l-.1 .1"/>
<path d="M289.5 241.7v.1M290.1 242.5h-2.5M290.9 241.2a.79 .79 0 0 1-1.1 .7 .79 .79 0 0 1-.1-1.3 .79 .79 0 0 1 1.2 .5v.1M292.1 250a2 2 0 0 0-2-2 2 2 0 0 0-2 2M292.1 250v3.7M293.9 241.2v25M293.9 241.2a6.2 6.2 0 0 0-6.3-6.2M354.1 259.2h36.3M390.4 259.2v-24.2M391.6 258.7h2.5M391.6 260v-.5M391.6 259.5v1"/>
<path d="M391.6 260h1.7M391.6 259.5h1.9M393.5 259.5l-.2 .5 .2 .5M394.1 258.7a1.25 1.25 0 0 1 1.3 1.3 1.25 1.25 0 0 1-1.3 1.2M394.9 260a.79 .79 0 0 1-1.1 .7 .79 .79 0 0 1-.2-1.3 .79 .79 0 0 1 1.3 .5v.1M41.5 266.2h7.5M42.7 266.2h2.5M42.7 266.2v3.3M42.7 269.5h2.5M43.2 270h1.5M45.2 266.2h-2.5M45.2 266.2v3.3"/>
<path d="M45.2 269.5l-.1 .4-.4 .1M49 266.2v-28.7M146.1 279.5h2.5M147.8 278.2h1.6M147.8 278.2v7.5M148.6 261.2a1.25 1.25 0 0 1-1.2-1.2 1.25 1.25 0 0 1 1.2-1.3M148.6 279.5v2.5M149.4 260.3v-.1M149.4 278.2h-1.6M149.4 278.2v5.8M151.1 266.2h37.5M151.1 261.2h-2.5"/>
<path d="M151.1 260.5v-.5M151.1 260.5h-1.9M152.4 278.2h-7.5M188.6 261.1v3.8M188.6 261.1h2M188.6 266.2v-7M188.6 264.9v-3.8M188.6 264.9h2M188.6 279.5h2M188.6 279.5v2.5M188.6 278.2h-36.2M190.6 261.1l.4 .2 .1 .3"/>
<path d="M190.6 264.9v-3.8M191.1 264.4v-2.8M286.4 266.2v-28.7M290.1 266.2v3.3M290.1 266.2h2.5M290.1 269.5h2.5M290.6 270h1.5M292.6 266.2h-2.5M292.6 266.2v3.3M292.6 269.5l-.1 .3-.4 .2M293.9 266.2h-7.5M354.1 266.2v-7"/>
<path d="M354.1 260.6v3.8M354.1 264.4v-3.8M354.1 260.6h2.8M354.1 264.4h2.8M354.1 279.5v2.5M354.1 278.2h36.3M354.1 279.5h2.8M356.9 260.6v3.8M356.9 264.4v-3.8M356.9 279.5v2.5M390.4 278.2h7.5M391.6 266.2h-37.5"/>
<path d="M391.6 266.2a6.2 6.2 0 0 0 6.3-6.2M391.6 261.2v-2.5M391.6 260.5v-.5M391.6 260.5h1.9M393.3 278.2h1.6M393.3 278.2v5.8M394.1 261.2h-2.5M394.1 279.5h2.5M394.9 278.2h-1.6M394.9 278.2v7.5M396.6 279.5v2.5M41.5 287v-5"/>
<path d="M42.7 285.7h2.5M42.7 283.2v2.5M44 287h1.2M44 289.5h1.2M44.5 282h1.5M44.5 289.5h1.5M44.5 282v7.5M45.2 283.2h-2.5M45.2 285.7v-2.5M45.2 287h2.5M45.2 287h-1.2M45.2 289.5h2.5"/>
<path d="M45.2 287v2.5M46 282h-1.5M46 282v5.7M46 288.8l-.2-.5 .2-.6M46 288.8v.7M46 289.5h-1.5M46 287.7l-.2 .5 .2 .6M47.7 287h-6.2M47.7 287h-2.5M47.7 282h-6.2M47.7 287v2.5M47.7 288.8v-1.1"/>
<path d="M47.7 287.7v1.1M47.7 288.8h-1.7M47.7 287v-5M47.7 287.7h-1.7M49 287v-5M85.2 287h-37.5M85.2 282h-37.5M85.2 287v-5M85.2 286.4v-3.8M85.2 282.6v3.8M85.2 282.6h1M85.2 286.4h1"/>
<path d="M86.2 286.4v-3.8M86.5 286.1v-3.2M144.9 283.2v-5M146.1 282v-2.5M147.4 283.2h1.2M147.4 285.7h1.2M147.8 285.7h1.6M148.6 283.2h2.5M148.6 283.2h-1.2M148.6 282h-2.5M148.6 285.7h2.5M148.6 283.2v2.5"/>
<path d="M149.4 285v.7M149.4 284l-.2 .5 .2 .5M149.4 285l-.2-.5 .2-.5M149.4 285.7h-1.6M151.1 283.2h-2.5M151.1 283.2v2.5M151.1 285v-1M151.1 284v1M151.1 285h-1.7M151.1 284h-1.7M152.4 283.2h-7.5M152.4 283.2v-5"/>
<path d="M188.6 282h2M188.6 282v-2.5M188.6 283.2v-5M188.6 283.2h-36.2M190.6 282v-2.5M191.1 281.5v-1.5M250.1 287h37.5M250.1 282h37.5M250.1 287v-5M250.1 282.6v3.8M250.1 286.4v-3.8M250.1 282.6h2.8"/>
<path d="M250.1 286.4h2.8M252.9 282.6v3.8M252.9 286.4v-3.8M286.4 287v-5M287.6 287h2.5M287.6 287v2.5M287.6 289.5h2.5M287.6 287.7v1.1M287.6 288.8v-1.1M287.6 287.7h1.7M287.6 287v-5M287.6 288.8h1.7"/>
<path d="M288.1 287h4M288.1 282h4M288.1 282v5M289.3 282h1.6M289.3 289.5h1.6M289.3 287.7l.2 .5-.2 .6M289.3 288.8l.2-.5-.2-.6M289.3 282v5.7M289.3 288.8v.7M290.1 283.2v2.5M290.1 285.7h2.5M290.1 287h1.3"/>
<path d="M290.1 287h-2.5M290.1 289.5h1.3M290.1 287v2.5M290.9 282h-1.6M290.9 282v7.5M290.9 289.5h-1.6M291.4 287h-1.3M292.1 287h-4M292.1 282h-4M292.1 282v5M292.6 283.2h-2.5M292.6 285.7v-2.5"/>
<path d="M293.9 287v-5M293.9 287h-6.3M293.9 282h-6.3M354.1 283.2v-5M354.1 282v-2.5M354.1 283.2h36.3M354.1 282h2.8M356.9 282v-2.5M390.4 283.2h7.5M390.4 283.2v-5M391.6 283.2h2.5M391.6 283.2v2.5"/>
<path d="M391.6 285.7h2.5M391.6 284v1M391.6 285v-1M391.6 284h1.7M391.6 285h1.7M393.3 285.7h1.6M393.3 284l.2 .5-.2 .5M393.3 285l.2-.5-.2-.5M393.3 285v.7M394.1 283.2h-2.5M394.1 283.2h1.3M394.1 282v-2.5"/>
<path d="M394.1 285.7h1.3M394.1 283.2v2.5M394.9 285.7h-1.6M395.4 283.2h-1.3M396.6 282h-2.5M397.9 283.2v-5"/>
</g>
<g fill="none" stroke="#000" stroke-width=".35">
<path d="M43.4 236.7a6.3 6.3 0 0 1 4.3-1.7h37.5v2.5h-36.2v28.7h-7.5v-25a6.3 6.3 0 0 1 1.9-4.5zM85.2 235.6h1M85.2 236.9h1M86.2 235.6l.3 .3v.8l-.3 .2M86.2 235.6v1.3M144.9 235h7.5v24.2h36.2v7h-37.5a6.2 6.2 0 0 1-6.2-6.2zM250.1 235h37.5a6.2 6.2 0 0 1 6.3 6.2v25h-7.5v-28.7h-36.3zM45.8 240.7l.2 .5M45.9 240.7v.1M46 241v.2M46 241.2l-.2 .6 .2-.3M46 241.2v.3"/>
<path d="M149.3 259.6l.1 .4M149.4 259.7v.3M149.4 260l-.2 .5 .2-.2M149.4 260v.2M288.7 248.6a2 2 0 0 1 2.2-.4 2 2 0 0 1 1.2 1.8v3.7a2 2 0 0 1-2 2 2 2 0 0 1-2-2v-3.9zM289.3 241.1l.2 .6M289.4 241l.1-.3-.2 .5 .2 .6M354.1 259.2h36.3v-24.2h7.5v25a6.2 6.2 0 0 1-6.3 6.2h-37.5zM393.5 259.5l-.2 .5 .2 .5M42.7 269.5l.2 .3 .3 .2h1.7l.3-.5M42.7 266.2v3.3M42.7 269.5h2.5"/>
<path d="M45.2 266.2v3.3M144.9 278.2h43.7v5h-43.7zM149.4 260.2h.1M151.1 278.2v7.5h-3.7v-2.5M188.6 261.1h2M188.6 264.9h2M188.6 279.5h2M190.6 261.1l.4 .2 .1 .3v2.9l-.5 .4M190.6 279.5l.4 .1 .1 .4v1.6l-.5 .4M190.6 261.1v3.8M190.6 279.5v2.5M290.1 269.5l.2 .3 .3 .2h1.7l.3-.5"/>
<path d="M290.1 269.5h2.5M290.1 266.2v3.3M292.6 266.2v3.3M354.1 278.2h43.8v5h-43.8zM391.6 278.2v7.5h3.8v-2.5M41.5 282h43.7v5h-43.7zM42.7 283.2l.5 .5M42.7 283.2v2.5M42.7 283.2h2.5M42.7 285.7h2.5M43.2 285.2l-.5 .5M43.2 283.7h1.5"/>
<path d="M43.2 283.7v1.5M43.2 285.2h1.5M44 287v2.5h3.7v-2.5M44.7 285.2l.5 .5M44.7 283.7v1.5M45.2 283.2l-.5 .5M45.2 283.2v2.5M45.2 287v2.5M49 282v5M85.2 282.6h1M85.2 286.4h1M86.2 282.6l.3 .3v3.2l-.3 .3"/>
<path d="M86.2 282.6v3.8M148.6 283.2v2.5M188.6 282h2M250.1 282h43.8v5h-43.8zM286.4 282v5M287.6 287v2.5h3.8v-2.5M290.1 283.2l.5 .5M290.1 283.2h2.5M290.1 285.7h2.5M290.1 283.2v2.5M290.1 287v2.5M290.6 285.2l-.5 .5"/>
<path d="M290.6 283.7h1.5M290.6 285.2h1.5M290.6 283.7v1.5M292.1 285.2l.5 .5M292.1 283.7v1.5M292.6 283.2l-.5 .5M292.6 283.2v2.5M394.1 283.2v2.5"/>
<circle cx="45.2" cy="241.2" r=".79"/>
<circle cx="148.6" cy="260" r=".79"/>
<circle cx="290.1" cy="241.2" r=".79"/>
<circle cx="394.1" cy="260" r=".79"/>
</g>
<path d="M224 122h146v58h-146zM382 168h204v35h-204z" fill="none" stroke="#333" stroke-width=".3"/>
<path d="M378 360h208v52h-208z" fill="none" stroke="#333" stroke-width=".5"/>
<path d="M8 8h578v404h-578z" fill="none" stroke="#333" stroke-width=".35"/>
<text font-size="3.8" fill="#111" x="14" y="17.1">ASSEMBLED PART · 1:2 · THIRD-ANGLE PROJECTION · ALL DIMS mm</text>
<g font-size="3.4" fill="#111">
<text x="477.9" y="28.5">1:2</text>
<text x="457.5" y="149.7">PICTORIAL - ASSEMBLED</text>
<text x="117.3" y="169.5">TOP (plan)</text>
<text x="121" y="203.5">FRONT</text>
<text x="283.1" y="203.5">SIDE (from +X)</text>
</g>
<g font-size="3.2" fill="#111">
<text x="14" y="228.9">1 / 4 Top-Left</text>
<text x="118" y="228.9">2 / 4 Bottom-Left</text>
<text x="222" y="228.9">3 / 4 Top-Right</text>
<text x="326" y="228.9">4 / 4 Bottom-Right</text>
</g>
<g font-size="3" fill="#111">
<text x="19.4" y="104.8" transform="rotate(-90 19.4 104.8)">250.0</text>
<text x="19.4" y="192.8" transform="rotate(-90 19.4 192.8)">30.0</text>
<text x="123.2" y="218.6">350.0</text>
<text x="293.2" y="218.6">250.0</text>
</g>
<g font-size="2.8" fill="#111">
<text x="123.5" y="84.1">320.0</text>
<text x="94.9" y="104.5" transform="rotate(-90 94.9 104.5)">200.0</text>
</g>
<g font-size="2.7" fill="#111">
<text x="411" y="366.3">Part</text>
<text x="411" y="371.9">Top_Bracket.FCStd</text>
<text x="411" y="377.5">350.00 × 250.00 × 30.00 mm (X Y Z)</text>
<text x="411" y="383.1">4 sub-parts, 502255 mm3, 4 solid(s)</text>
<text x="411" y="388.7">print each sub-part separately; see 1:4 views</text>
<text x="411" y="394.3">third-angle, TechDraw HLR, headless</text>
<text x="411" y="399.9">1:2 master, 1:4 sub-parts · A2 · mm</text>
<text x="411" y="405.5">measured from BRep · Top_Bracket</text>
</g>
<g font-size="2.6" fill="#111">
<text x="21.4" y="33.3">R25 (4×)</text>
<text x="224.2" y="45.1">4× ⌀6.32 THRU</text>
</g>
<g font-size="2.5" fill="#111">
<text x="227" y="128.2">MODEL CHECK (measured)</text>
<text x="34.6" y="256.1" transform="rotate(-90 34.6 256.1)">140.0</text>
<text x="138" y="254.2" transform="rotate(-90 138 254.2)">125.0</text>
<text x="243.2" y="256.1" transform="rotate(-90 243.2 256.1)">140.0</text>
<text x="347.2" y="254.2" transform="rotate(-90 347.2 254.2)">125.0</text>
<text x="164.4" y="274.6">185.0</text>
<text x="372.4" y="274.6">175.0</text>
<text x="60.4" y="278.3">180.0</text>
<text x="268.4" y="278.3">175.0</text>
<text x="138" y="284.8" transform="rotate(-90 138 284.8)">30.0</text>
<text x="347.2" y="284.8" transform="rotate(-90 347.2 284.8)">30.0</text>
<text x="34.6" y="288.5" transform="rotate(-90 34.6 288.5)">30.0</text>
<text x="243.2" y="288.5" transform="rotate(-90 243.2 288.5)">30.0</text>
<text x="381" y="366.2">PART</text>
<text x="381" y="371.8">FILE</text>
<text x="381" y="377.4">SIZE</text>
<text x="381" y="383">ASSEMBLY</text>
<text x="381" y="388.6">BUILD</text>
<text x="381" y="394.2">PROJECTION</text>
<text x="381" y="399.8">SCALE / SHEET</text>
<text x="381" y="405.4">REV</text>
</g>
<g font-size="2.4" fill="#111">
<text x="385" y="174.2">PIECE</text>
<text x="428" y="174.2">SIZE (mm) X x Y x Z</text>
<text x="522" y="174.2">VOLUME mm3</text>
<text x="562" y="174.2">SOLIDS</text>
</g>
<g font-size="2.3" fill="#111">
<text x="228" y="78.7">NOTES — ALL DIMENSIONS IN mm, THIRD-ANGLE</text>
<text x="228" y="83.2">1. MEASURED FROM THE SOLID (BRep), NOT RETYPED.</text>
<text x="228" y="87.7">2. 4 PRINTABLE SUB-PARTS, SHOWN 1:4 BELOW.</text>
<text x="228" y="92.2">3. CHAIN-DOTTED (GREEN) = SUB-PART JOINTS.</text>
<text x="228" y="96.7">4. HIDDEN EDGES DASHED.</text>
<text x="228" y="101.2">5. BORE PATTERN: 320.0 x 200.0, 15.0 FROM X EDGE, 225.0 FROM Y EDGE.</text>
<text x="228" y="105.7">6. 4× ⌀4.2 × 7.6 DEEP INTO EACH ⌀6.32 BORE, FROM THE R25 CORNER</text>
<text x="228" y="110.2">7. ASSEMBLED SIZE = SUM OF THE 4 PARTS, VERIFIED.</text>
<text x="227" y="133.7">sum of 4 pieces</text>
<text x="286" y="133.7">502255 mm3</text>
<text x="227" y="138.3">fused union</text>
<text x="227" y="142.9">interference</text>
<text x="286" y="138.3">501428 mm3</text>
<text x="286" y="142.9">827 mm3</text>
<text x="227" y="147.5">solids in union</text>
<text x="286" y="147.5">1</text>
<text x="227" y="152.1">each piece</text>
<text x="286" y="152.1">1 solid</text>
<text x="385" y="179.3">Top-Left</text>
<text x="428" y="179.3">180.0 x 140.0 x 30.0</text>
<text x="522" y="179.3">103507</text>
<text x="562" y="179.3">1</text>
<text x="385" y="184.7">Bottom-Left</text>
<text x="428" y="184.7">185.0 x 125.0 x 30.0</text>
<text x="522" y="184.7">154132</text>
<text x="562" y="184.7">1</text>
<text x="385" y="190.1">Top-Right</text>
<text x="428" y="190.1">175.0 x 140.0 x 30.0</text>
<text x="522" y="190.1">93494</text>
<text x="562" y="190.1">1</text>
<text x="385" y="195.5">Bottom-Right</text>
<text x="428" y="195.5">175.0 x 125.0 x 30.0</text>
<text x="522" y="195.5">151122</text>
<text x="562" y="195.5">1</text>
<text x="440" y="222.7">BUILD</text>
<text x="440" y="227.3">PRINT EACH PIECE SEPARATELY AT 1:1, THEN ASSEMBLE.</text>
<text x="440" y="231.9">THE PIECES OVERLAP BY 827 mm3 TOTAL AT THE SEAM TABS</text>
<text x="440" y="236.5">(3 mm LAP IN 10 x 10 PATCHES) - AS SOLIDS THEY</text>
<text x="440" y="241.1">INTERFERE. CHECK THAT IS INTENDED BEFORE PRINTING.</text>
<text x="15" y="300.6">180.0 x 140.0 x 30.0 103507 mm3 1 solid</text>
<text x="15" y="304.9">1x DIA 4.2 x 7.6 DEEP</text>
<text x="119" y="300.6">185.0 x 125.0 x 30.0 154132 mm3 1 solid</text>
<text x="119" y="304.9">1x DIA 4.2 x 7.6 DEEP</text>
<text x="223" y="300.6">175.0 x 140.0 x 30.0 93494 mm3 1 solid</text>
<text x="223" y="304.9">1x DIA 4.2 x 7.6 DEEP</text>
<text x="327" y="300.6">175.0 x 125.0 x 30.0 151122 mm3 1 solid</text>
<text x="327" y="304.9">1x DIA 4.2 x 7.6 DEEP</text>
<text x="15" y="309.2">1x DIA 6.32 THRU</text>
<text x="119" y="309.2">1x DIA 6.32 THRU</text>
<text x="223" y="309.2">1x DIA 6.32 THRU</text>
<text x="327" y="309.2">1x DIA 6.32 THRU</text>
<text x="15" y="313.5">R1 / R2 / R5 / R25</text>
<text x="119" y="313.5">R2 / R5 / R25</text>
<text x="223" y="313.5">2x DIA 16 HALF-ROUND</text>
<text x="223" y="317.8">R2 / R5 / R25</text>
<text x="327" y="313.5">R5 / R25</text>
</g>
</svg>
